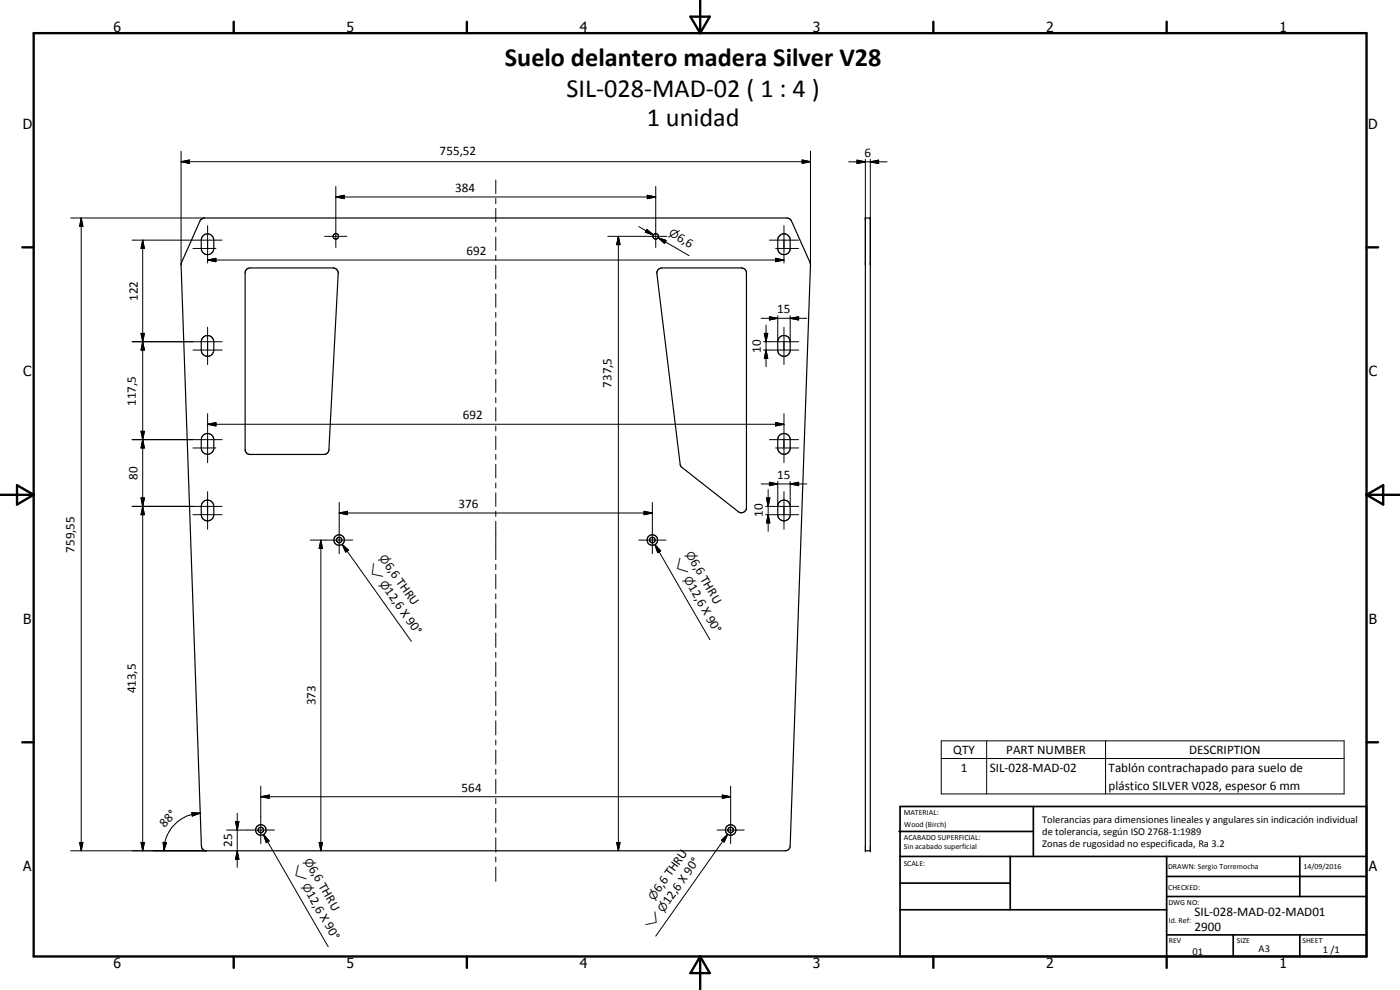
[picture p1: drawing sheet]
<svg xmlns="http://www.w3.org/2000/svg" width="420mm" height="297mm" viewBox="0 0 420 297" stroke-linecap="round" stroke-linejoin="round" font-family="sans-serif">
<g fill="none" stroke="#000" stroke-width=".35">
<path d="M60.1 66l1.3-.6h174.8l1.2 .6 5.7 12.8 .1 .7-6.1 174.3-.4 1.1-.8 .4h-174.3l-.7-.4-.5-1.1-6.1-174.3 .2-.7zM61.1 70.6a1.87 1.87 0 0 1 2-.3 1.87 1.87 0 0 1 1.1 1.8v2.4a1.88 1.88 0 0 1-1.9 1.9 1.88 1.88 0 0 1-1.9-1.9v-2.8zM233.8 70.9a1.87 1.87 0 0 1 2-.7 1.87 1.87 0 0 1 1.3 1.5v3.1a1.88 1.88 0 0 1-2 1.6 1.88 1.88 0 0 1-1.7-1.9v-2.4zM259.7 65.4h1.5v189.9h-1.5zM74 80.8l1-.4 25.5 .1a1.41 1.41 0 0 1 1 1.5l-2.9 53.5-.6 .6-.8 .3h-22.2l-1-.5-.4-.8v-53.5zM197.4 81l1.2-.6 24.5 .1a1.34 1.34 0 0 1 .9 1.4v70.4a1.5 1.5 0 0 1-.8 1.4 1.5 1.5 0 0 1-1.6-.2l-17.1-13.4-.3-.5-7.1-57.5zM61.1 101.1a1.87 1.87 0 0 1 2-.3 1.87 1.87 0 0 1 1.1 1.7v2.5a1.88 1.88 0 0 1-1.9 1.9 1.88 1.88 0 0 1-1.9-1.9v-2.8zM233.8 101.3a1.89 1.89 0 0 1 2-.6 1.89 1.89 0 0 1 1.3 1.5v3.2a1.88 1.88 0 0 1-2 1.5 1.88 1.88 0 0 1-1.7-1.9v-2.5zM61.1 130.5a1.9 1.9 0 0 1 2-.3 1.9 1.9 0 0 1 1.1 1.7v2.5a1.88 1.88 0 0 1-1.9 1.9 1.88 1.88 0 0 1-1.9-1.9v-2.8zM233.8 130.7a1.9 1.9 0 0 1 2-.6 1.9 1.9 0 0 1 1.3 1.5v3.1a1.88 1.88 0 0 1-2 1.6 1.88 1.88 0 0 1-1.7-1.9v-2.5zM60.9 150.7a1.87 1.87 0 0 1 2-.5 1.87 1.87 0 0 1 1.3 1.7v2.5a1.88 1.88 0 0 1-1.9 1.9 1.88 1.88 0 0 1-1.9-1.9v-2.5zM233.8 150.7a1.9 1.9 0 0 1 2-.6 1.9 1.9 0 0 1 1.3 1.5v3.1a1.88 1.88 0 0 1-2 1.6 1.88 1.88 0 0 1-1.7-1.9v-2.5z"/>
<circle cx="100.8" cy="70.9" r=".83"/>
<circle cx="196.8" cy="70.9" r=".84"/>
<circle cx="101.8" cy="162" r="1.59"/>
<circle cx="101.8" cy="162.1" r=".84"/>
<circle cx="195.8" cy="162.1" r=".83"/>
<circle cx="195.8" cy="162" r="1.58"/>
<circle cx="78.3" cy="249" r=".84"/>
<circle cx="78.3" cy="249" r="1.58"/>
<circle cx="219.3" cy="249" r=".83"/>
<circle cx="219.3" cy="249" r="1.6"/>
</g>
<g fill="#000">
<circle cx="259.7" cy="65.4" r=".18"/>
<circle cx="261.2" cy="65.4" r=".18"/>
<circle cx="259.7" cy="255.3" r=".18"/>
<circle cx="261.2" cy="255.3" r=".18"/>
</g>
<g fill="none" stroke="#000" stroke-width=".71">
<path d="M10.1 9.9h400v277.1h-400zM70.1 6.5v3.4M140.1 6.5v3.4M207.2 5h5.8l-2.9 4.9zM210.1 0v9.9M280.1 6.5v3.4M350.1 6.5v3.4M6.7 74.2h3.4M410.1 74.2h3.5M.1 148.5h10M5.1 145.6l5 2.9-5 2.9zM410.1 148.5h10"/>
<path d="M410.1 148.5l5-2.9v5.8zM6.7 222.7h3.4M410.1 222.7h3.5M70.1 287v3.4M140.1 287v3.4M210.1 287v10M210.1 287l2.9 5h-5.8zM280.1 287v3.4M350.1 287v3.4"/>
</g>
<g fill="none" stroke="#000" stroke-width=".51">
<path d="M269.8 249.5h40.3M270.1 242h140v45h-140zM270.1 257h140M303.2 257v16M310.1 242v15M350.1 257v30M390.1 257v12M270.1 265h33.1M270.1 273h80M350.1 269h60M350.1 263h60M350.1 280.5h60"/>
<path d="M370.1 280.5v6.5M390.1 280.5v6.5"/>
</g>
<g fill="none" stroke="#000" stroke-width=".3">
<path d="M54.3 48.5l2.5-.5v1zM54.3 48.5h188.9M54.3 45.3v34.1M100.8 59.1l2.5-.5v1zM100.8 55.9v18.4M100.8 59.1h96M148.8 54v4.1M148.8 59.6v1.5M194.3 58.6l2.5 .5-2.5 .5zM196.8 55.9v18.4M240.7 48l2.5 .5-2.5 .5zM243.2 45.3v34.1"/>
<path d="M254.7 48.6h11.5M257.2 48l2.5 .6-2.5 .5zM259.7 47.8v31.7M261.2 48.6l2.5-.6v1.1zM261.2 47.8v31.7M21.2 65.4h40.2M24.4 65.4l.5 2.5h-1zM24.4 65.4v189.9M39.7 72.1h27M42.8 72.1l.5 2.4h-1zM42.8 72.1v183.2M57.9 74.5h6.9"/>
<path d="M62.3 78l2.5-.5v1zM62.3 67.7v11.2M62.3 78h173M97.4 70.9h6.7M148.8 62.6v4M148.8 68.1v1.5M148.8 71.1v4M148.8 76.6v1.5M148.8 79.6v4.1M182.4 70.9h17.7M185.6 70.9l.5 2.5h-1zM185.6 70.9v184.4"/>
<path d="M191.7 68l4.4 2.5M194.1 68.8l2 1.7-2.4-.8zM197.5 71.3l2.4 .8-.5 .9zM197.5 71.3l2.2 1.3M197.5 71.3l9.3 5.4M230.9 72.1h8.8M232.8 77.5l2.5 .5-2.5 .5zM232.8 74.5h6.9M235.3 67.7v11.2M62.3 98.2v11.2M148.8 85.2v1.5M148.8 88.2v4"/>
<path d="M148.8 93.7v1.5M148.8 96.7v4.1M228.4 95.5h13.7M229.9 97.5v12.5M230.9 95l2.5 .5-2.5 .5zM233.4 94.7v7.7M235.3 98.2v11.2M237.1 95.5l2.6-.5v1zM237.1 94.7v7.7M39.7 102.5h27M42.3 100h1l-.5 2.5zM42.3 100h1l-1 5h1z"/>
<path d="M42.8 102.5l.5 2.5h-1zM57.9 105h8.8M148.8 102.2v1.6M148.8 105.2v4.1M148.8 110.8v1.5M148.8 113.8v4M148.8 119.3v1.5M229.1 105h10.6M229.1 102.5h10.6M229.4 100h1l-.5 2.5zM229.9 105l.5 2.6h-1zM39.7 131.9h27"/>
<path d="M42.3 129.4h1l-.5 2.5zM42.3 129.4h1l-1 5h1zM42.8 131.9l.5 2.5h-1zM57.9 134.4h6.9M62.3 127.3l2.5-.5v1zM62.3 124.1v14.7M62.3 127.3h173M148.8 122.3v4M148.8 127.8v1.5M148.8 130.9v4M148.8 136.4v1.4M148.8 139.4v4"/>
<path d="M230.9 131.9h8.8M232.8 126.8l2.5 .5-2.5 .5zM232.8 134.4h6.9M235.3 124.1v14.7M39.7 151.9h27M42.3 149.4h1l-.5 2.5zM42.3 149.4h1l-1 5h1zM42.8 151.9l.5 2.5h-1zM57.9 154.4h8.8M62.3 147.5v11.3M101.8 153.9l2.5-.5v1zM101.8 150.7v15.4"/>
<path d="M101.8 153.9h94M148.8 144.9v1.5M148.8 147.9v4M148.8 153.4v1.5M148.8 156.4v11.5M193.3 153.4l2.5 .5-2.5 .5zM195.8 150.7v15.4M228.4 145.2h13.7M229.8 151.9h9.9M229.8 154.4h9.9M230 149.4h1l-.5 2.5zM230.5 154.4l.5 2.5h-1z"/>
<path d="M230.5 146.9v12.5M230.9 144.7l2.5 .5-2.5 .5zM233.4 144.4v7.4M235.3 147.5v11.3M237.1 145.2l2.6-.5v1zM237.1 144.4v7.4M93.1 162.1h12.8M96.3 162.1l.5 2.4h-1zM96.3 162.1v93.2M102.7 163.3l1.9 1.8-.9 .6zM102.7 163.3l20.8 29.1M148.8 169.4v1.5"/>
<path d="M148.8 172.4v4.3M148.8 178.2v1.5M191.7 162.1h8.1M196.5 163.4l1.8 1.9-.9 .5zM196.5 163.4l16.6 28.5M148.8 181.1v4.3M148.8 186.9v1.5M148.8 189.9v4.3M148.8 195.7v1.5M148.8 198.7v4.3M148.8 204.5v1.5M148.8 207.5v4.3"/>
<path d="M148.8 213.3v1.5M148.8 216.3v4.2M78.3 239.1l2.5-.6v1zM78.3 235.9v17.2M78.3 239.1h141M148.8 222v1.5M148.8 225v4.3M148.8 230.8v1.5M148.8 233.8v4.3M148.8 239.6v1.5M216.8 238.5l2.5 .6-2.5 .4zM219.3 235.9v17.2"/>
<path d="M282.5 222.3h120.9v15.9h-120.9zM282.5 227.6h120.9M296.1 222.3v15.9M331.8 222.3v15.9M21.2 255.3h40.7M23.9 252.8h1l-.5 2.5zM42.3 252.8h1l-.5 2.5zM49 252.7l.9 .2-.7 2.4zM57.6 243.8l2.5 .2-2.4 .9zM60.1 244a11.3 11.3 0 0 0-10.2 7.2l-.5 1.6-.2 2.5M68 249h14.4M70.7 246.5h1l-.5 2.5z"/>
<path d="M71.2 255.3l.5 2.5h-1zM71.2 244v16.3M79.1 250.4l1.7 1.9-.9 .5zM79.1 250.4l19.4 33.7M95.8 252.8h1l-.5 2.5zM148.8 242.6v4.3M148.8 248.4v1.5M148.8 251.4v4.3M148.8 257.1v1.5M185.1 252.8h1l-.5 2.5zM215.2 249h8.1M216.5 252.1l1.9-1.8-1.1 2.3z"/>
<path d="M218.4 250.3l-21.6 30.6M148.8 260.1v4.3"/>
</g>
<g fill="#000">
<path d="M54.3 48.5l2.5-.5v1zM100.8 59.1l2.5-.5v1zM194.3 58.6l2.5 .5-2.5 .5zM240.7 48l2.5 .5-2.5 .5zM257.2 48l2.5 .6-2.5 .5zM261.2 48.6l2.5-.6v1.1zM24.4 65.4l.5 2.5h-1zM42.8 72.1l.5 2.4h-1zM62.3 78l2.5-.5v1zM185.6 70.9l.5 2.5h-1zM194.1 68.8l2 1.7-2.4-.8zM197.5 71.3l2.4 .8-.5 .9z"/>
<path d="M232.8 77.5l2.5 .5-2.5 .5zM230.9 95l2.5 .5-2.5 .5zM237.1 95.5l2.6-.5v1zM42.3 100h1l-.5 2.5zM42.8 102.5l.5 2.5h-1zM229.4 100h1l-.5 2.5zM229.9 105l.5 2.6h-1zM42.3 129.4h1l-.5 2.5zM42.8 131.9l.5 2.5h-1zM62.3 127.3l2.5-.5v1zM232.8 126.8l2.5 .5-2.5 .5zM42.3 149.4h1l-.5 2.5z"/>
<path d="M42.8 151.9l.5 2.5h-1zM101.8 153.9l2.5-.5v1zM193.3 153.4l2.5 .5-2.5 .5zM230 149.4h1l-.5 2.5zM230.9 144.7l2.5 .5-2.5 .5zM230.5 154.4l.5 2.5h-1zM237.1 145.2l2.6-.5v1zM96.3 162.1l.5 2.4h-1zM102.7 163.3l1.9 1.8-.9 .6zM196.5 163.4l1.8 1.9-.9 .5zM78.3 239.1l2.5-.6v1zM216.8 238.5l2.5 .6-2.5 .4z"/>
<path d="M23.9 252.8h1l-.5 2.5zM42.3 252.8h1l-.5 2.5zM49 252.7l.9 .2-.7 2.4zM57.6 243.8l2.5 .2-2.4 .9zM70.7 246.5h1l-.5 2.5zM71.2 255.3l.5 2.5h-1zM79.1 250.4l1.7 1.9-.9 .5zM95.8 252.8h1l-.5 2.5zM185.1 252.8h1l-.5 2.5zM216.5 252.1l1.9-1.8-1.1 2.3z"/>
</g>
<g font-size="7.9">
<text x="151.5" y="19.9">Suelo delantero madera Silver V28</text>
<text x="170" y="29">SIL-028-MAD-02 ( 1 : 4 )</text>
<text x="194.1" y="37.9">1 unidad</text>
</g>
<g font-size="4.2">
<text x="34" y="9.6">6</text>
<text x="104" y="9.6">5</text>
<text x="174" y="9.6">4</text>
<text x="244" y="9.6">3</text>
<text x="314" y="9.6">2</text>
<text x="384" y="9.6">1</text>
<text x="6.8" y="38.7">D</text>
<text x="410.6" y="38.7">D</text>
<text x="7" y="112.9">C</text>
<text x="410.8" y="112.9">C</text>
<text x="7" y="187.1">B</text>
<text x="410.8" y="187.1">B</text>
<text x="7" y="261.4">A</text>
<text x="410.8" y="261.4">A</text>
<text x="34" y="290.4">6</text>
<text x="104" y="290.4">5</text>
<text x="174" y="290.4">4</text>
<text x="244" y="290.4">3</text>
<text x="314" y="290.4">2</text>
<text x="384" y="290.4">1</text>
</g>
<g font-size="3.9">
<text x="131.9" y="46.4">755,52</text>
<text x="259.4" y="47">6</text>
<text x="136.6" y="57.6">384</text>
<text x="202.9" y="72" transform="rotate(30 202.9 72)">6,6</text>
<text x="140" y="76.5">692</text>
<text x="41.3" y="90.3" transform="rotate(-90 41.3 90.3)">122</text>
<text x="233.3" y="94">15</text>
<text x="228.3" y="105.8" transform="rotate(-90 228.3 105.8)">10</text>
<text x="183.5" y="116.4" transform="rotate(-90 183.5 116.4)">737,5</text>
<text x="40.8" y="121.8" transform="rotate(-90 40.8 121.8)">117,5</text>
<text x="138.9" y="125.8">692</text>
<text x="41.3" y="143.9" transform="rotate(-90 41.3 143.9)">80</text>
<text x="233.3" y="143.7">15</text>
<text x="137.6" y="152.4">376</text>
<text x="229" y="155.2" transform="rotate(-90 229 155.2)">10</text>
<text x="22.3" y="165.9" transform="rotate(-90 22.3 165.9)">759,55</text>
<text x="115.3" y="169.8" transform="rotate(55 115.3 169.8)">6,6 THRU</text>
<text x="207.1" y="168.6" transform="rotate(60 207.1 168.6)">6,6 THRU</text>
<text x="115.4" y="177.5" transform="rotate(55 115.4 177.5)">12,6 X 90°</text>
<text x="206.5" y="176.2" transform="rotate(60 206.5 176.2)">12,6 X 90°</text>
<text x="40.8" y="208.1" transform="rotate(-90 40.8 208.1)">413,5</text>
<text x="94.7" y="211.7" transform="rotate(-90 94.7 211.7)">373</text>
<text x="286.1" y="226.2">QTY</text>
<text x="302" y="226.2">PART NUMBER</text>
<text x="356.9" y="226.2">DESCRIPTION</text>
<text x="288.3" y="231.5">1</text>
<text x="297" y="231.5">SIL-028-MAD-02</text>
<text x="332.7" y="231.6">Tablón contrachapado para suelo de</text>
<text x="138.5" y="237.5">564</text>
<text x="332.7" y="236.9">plástico SILVER V028, espesor 6 mm</text>
<text x="49.4" y="248.3" transform="rotate(-46 49.4 248.3)">88°</text>
<text x="69.7" y="254.2" transform="rotate(-90 69.7 254.2)">25</text>
<text x="92.6" y="260.6" transform="rotate(60 92.6 260.6)">6,6 THRU</text>
<text x="91.9" y="268.4" transform="rotate(60 91.9 268.4)">12,6 X 90°</text>
<text x="197.9" y="268.1" transform="rotate(-55 197.9 268.1)">6,6 THRU</text>
<text x="200.8" y="271.6" transform="rotate(-55 200.8 271.6)">12,6 X 90°</text>
<text x="358.5" y="275">SIL-028-MAD-02-MAD01</text>
<text x="358.5" y="279.4">2900</text>
</g>
<g font-size="3.3">
<text x="200.5" y="70.6" transform="rotate(30 200.5 70.6)">n</text>
<text x="113.7" y="167.5" transform="rotate(54 113.7 167.5)">n</text>
<text x="205.7" y="166.2" transform="rotate(60 205.7 166.2)">n</text>
<text x="110.1" y="170.1" transform="rotate(54 110.1 170.1)">w</text>
<text x="201.9" y="168.3" transform="rotate(60 201.9 168.3)">w</text>
<text x="205.1" y="173.8" transform="rotate(60 205.1 173.8)">n</text>
<text x="113.8" y="175.2" transform="rotate(54 113.8 175.2)">n</text>
<text x="87.4" y="260.4" transform="rotate(60 87.4 260.4)">w</text>
<text x="91.2" y="258.2" transform="rotate(60 91.2 258.2)">n</text>
<text x="90.5" y="265.9" transform="rotate(60 90.5 265.9)">n</text>
<text x="196.3" y="270.3" transform="rotate(-55 196.3 270.3)">n</text>
<text x="199.2" y="273.9" transform="rotate(-55 199.2 273.9)">n</text>
<text x="195.5" y="279" transform="rotate(-55 195.5 279)">w</text>
</g>
<g font-size="3.1">
<text x="312.7" y="246.8">Tolerancias para dimensiones lineales y angulares sin indicación individual</text>
<text x="312.7" y="250.4">de tolerancia, según ISO 2768-1:1989</text>
<text x="312.7" y="254">Zonas de rugosidad no especificada, Ra 3.2</text>
<text x="357.9" y="286.4">01</text>
<text x="377.7" y="285.6">A3</text>
<text x="397" y="285.9">1 /1</text>
</g>
<g font-size="2.4">
<text x="271.2" y="244.4">MATERIAL:</text>
<text x="271.3" y="252">ACABADO SUPERFICIAL:</text>
<text x="271.4" y="248">Wood (Birch)</text>
<text x="271.3" y="254.6">Sin acabado superficial</text>
<text x="271.2" y="259.7">SCALE:</text>
<text x="350.6" y="260.8">DRAWN: Sergio Torremocha</text>
<text x="391.2" y="260.6">14/09/2016</text>
<text x="350.6" y="267">CHECKED:</text>
<text x="350.6" y="271.4">DWG NO:</text>
<text x="350.8" y="276.9">Id. Ref:</text>
<text x="350.8" y="282.8">REV</text>
<text x="371.2" y="282.9">SIZE</text>
<text x="390.9" y="282.9">SHEET</text>
</g>
</svg>
